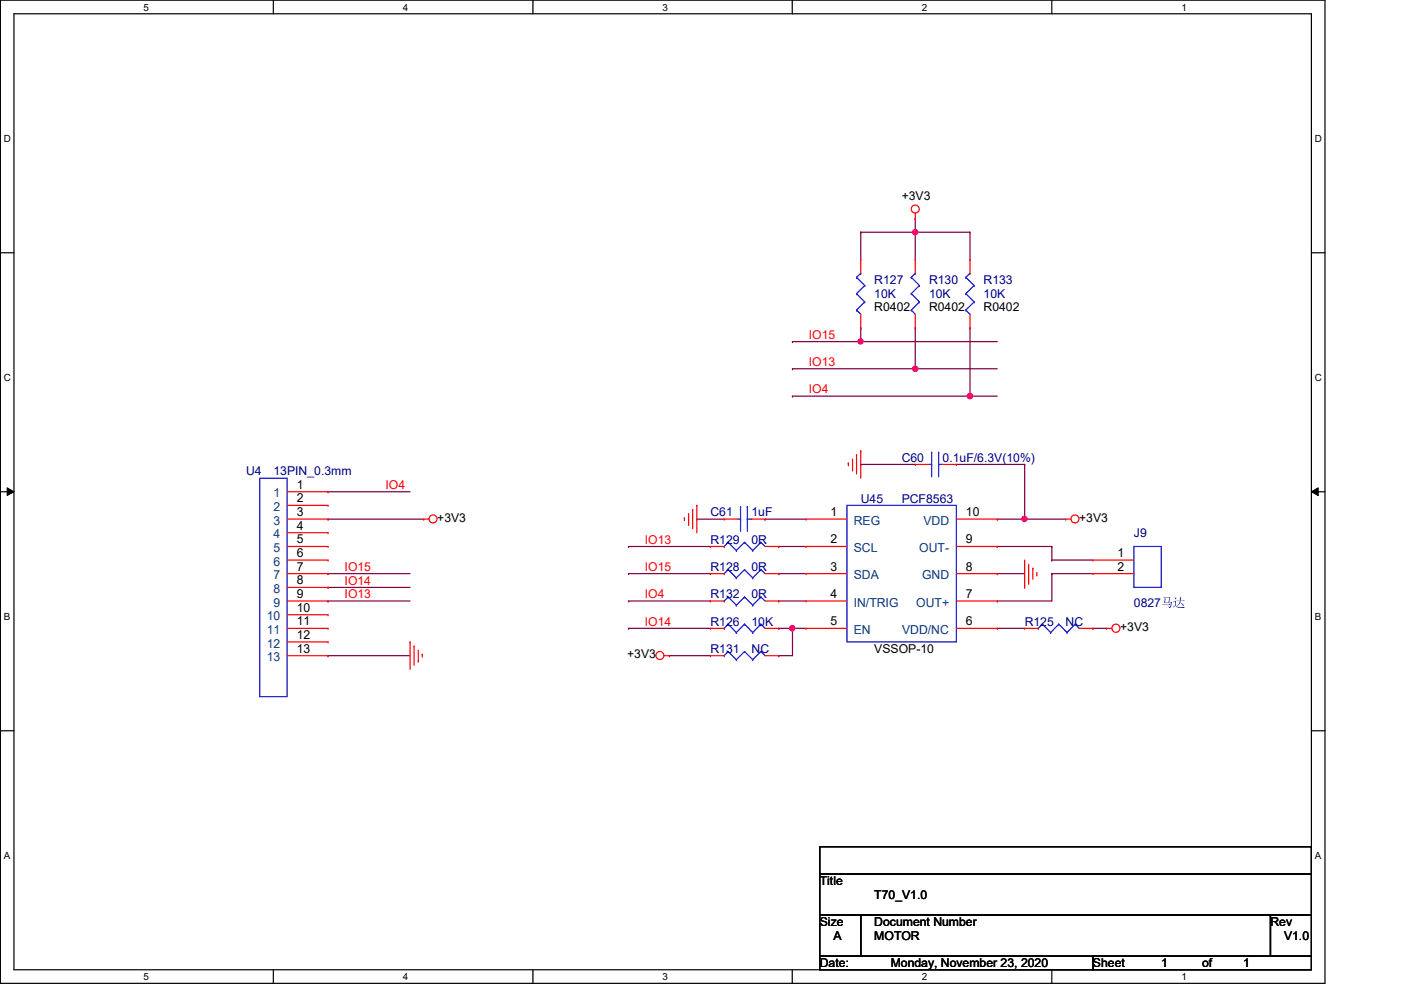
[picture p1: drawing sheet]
<svg xmlns="http://www.w3.org/2000/svg" width="297mm" height="210mm" viewBox="0 0 297 210" stroke-linecap="round" stroke-linejoin="round" font-family="sans-serif">
<path d="M.1 0h280.8v208.5h-280.8zM3 2.9h275v202.7h-275z" fill="none" stroke="#000" stroke-width=".25"/>
<g fill="#fff">
<path d="M30.4 .3h1.2v2.4h-1.2z"/>
<path d="M30.4 205.9h1.2v2.3h-1.2z"/>
</g>
<path d="M58 0v2.9M58 205.6v2.9" fill="none" stroke="#000" stroke-width=".25"/>
<g fill="#fff">
<path d="M85.4 .3h1.2v2.4h-1.2z"/>
<path d="M85.4 205.9h1.2v2.3h-1.2z"/>
</g>
<path d="M113 0v2.9M113 205.6v2.9" fill="none" stroke="#000" stroke-width=".25"/>
<g fill="#fff">
<path d="M140.5 .3h1.1v2.4h-1.1z"/>
<path d="M140.5 205.9h1.1v2.3h-1.1z"/>
</g>
<path d="M168 0v2.9M168 205.6v2.9" fill="none" stroke="#000" stroke-width=".25"/>
<g fill="#fff">
<path d="M195.4 .3h1.2v2.4h-1.2z"/>
<path d="M195.4 205.9h1.2v2.3h-1.2z"/>
</g>
<path d="M223 0v2.9M223 205.6v2.9" fill="none" stroke="#000" stroke-width=".25"/>
<g fill="#fff">
<path d="M250.5 .3h1.1v2.4h-1.1z"/>
<path d="M250.5 205.9h1.1v2.3h-1.1z"/>
<path d="M.8 28.2h1.5v2.4h-1.5z"/>
<path d="M278.8 28.2h1.4v2.4h-1.4z"/>
<path d="M.8 78.9h1.5v2.3h-1.5z"/>
<path d="M278.8 78.9h1.4v2.3h-1.4z"/>
</g>
<path d="M.1 53.6h2.9M278 53.6h2.9" fill="none" stroke="#000" stroke-width=".25"/>
<g fill="#fff">
<path d="M.8 129.6h1.4v2.3h-1.4z"/>
<path d="M278.8 129.6h1.3v2.3h-1.3z"/>
</g>
<path d="M.1 104.3h2.9M278 104.3h2.9" fill="none" stroke="#000" stroke-width=".25"/>
<path d="M1.5 103.4l1.5 .9-1.5 .8zM278 104.3l1.5-.9v1.7z" fill="#000"/>
<path d="M1.5 103.4l1.5 .9-1.5 .8zM278 104.3l1.5-.9v1.7z" fill="none" stroke="#000" stroke-width=".21"/>
<g fill="#fff">
<path d="M.8 180.3h1.4v2.3h-1.4z"/>
<path d="M278.8 180.3h1.3v2.3h-1.3z"/>
</g>
<path d="M.1 154.9h2.9M278 154.9h2.9" fill="none" stroke="#000" stroke-width=".25"/>
<g fill="none" stroke="#7f003f" stroke-width=".25">
<path d="M69.6 110.1h.1M69.6 104.3h.1M69.6 110.1h20.2M69.6 104.3h17.3M217.3 110.1h.1M217.3 110.1h8.6M69.6 139h.1M69.6 124.5h.1M69.6 121.6h.1M69.6 127.4h.1M69.6 139h17.3M69.6 124.5h17.3"/>
<path d="M69.6 121.6h17.3M69.6 127.4h17.3"/>
</g>
<circle cx="217.2" cy="110" r=".56" fill="#f0f"/>
<circle cx="217.2" cy="110" r=".56" fill="none" stroke="#f0f" stroke-width=".25"/>
<g fill="none" stroke="#7f003f" stroke-width=".25">
<path d="M182.5 72.4h.1M182.5 72.4h29M165.1 115.9h.1M165.1 115.9h5.8M211.5 115.9h.1M211.5 115.9h11.5M223 115.9h.1M223 118.7h.1M223 115.9v2.8M223 118.7h8.7M133.3 133.2h.1M133.3 133.2h17.3"/>
<path d="M165.1 121.6h.1M165.1 121.6h5.8M168 133.2h.1M168 133.2h2.9M211.5 121.6h.1M211.5 127.4h.1M211.5 133.2h.1M211.5 121.6h5.8M211.5 133.2h5.8M223 121.6h.1M223 121.6h8.7M223 121.6v5.8h-11.5"/>
<path d="M231.7 133.2h.1M231.7 133.2h2.9"/>
</g>
<circle cx="182.4" cy="72.4" r=".56" fill="#f0f"/>
<circle cx="182.4" cy="72.4" r=".56" fill="none" stroke="#f0f" stroke-width=".25"/>
<path d="M194.1 78.2h.1M194.1 78.2h17.4" fill="none" stroke="#7f003f" stroke-width=".25"/>
<circle cx="194" cy="78.2" r=".56" fill="#f0f"/>
<circle cx="194" cy="78.2" r=".56" fill="none" stroke="#f0f" stroke-width=".25"/>
<path d="M182.5 49.2h.1M182.5 49.2v5.8M182.5 49.2h11.6M194.1 49.2h.1M194.1 49.2v5.8M182.5 69.5h.1M182.5 69.5v2.9M194.1 69.5h.1M194.1 69.5v8.7" fill="none" stroke="#7f003f" stroke-width=".25"/>
<circle cx="194" cy="49.2" r=".56" fill="#f0f"/>
<circle cx="194" cy="49.2" r=".56" fill="none" stroke="#f0f" stroke-width=".25"/>
<path d="M141.9 139h.1M141.9 139h8.7M165.1 139h.1M168 133.2h.1M168 133.2v5.8h-2.9" fill="none" stroke="#7f003f" stroke-width=".25"/>
<circle cx="168" cy="133.2" r=".56" fill="#f0f"/>
<circle cx="168" cy="133.2" r=".56" fill="none" stroke="#f0f" stroke-width=".25"/>
<g fill="none" stroke="#7f003f" stroke-width=".25">
<path d="M194.1 46.4h.1M194.1 46.4v2.8M168 72.4h.1M168 78.2h.1M168 72.4h14.5M168 78.2h26.1M182.5 98.5h.1M182.5 98.5h11.6M202.8 98.5h.1M202.8 98.5h14.5M205.7 84h.1M205.7 84h5.8"/>
<path d="M217.3 98.5h.1M217.3 98.5v11.6h-5.8M211.5 110.1h.1M133.3 127.4h.1M133.3 127.4h17.3M165.1 133.2h.1M165.1 127.4h.1M165.1 133.2h2.9M165.1 127.4h5.8"/>
</g>
<circle cx="205.6" cy="84" r=".56" fill="#f0f"/>
<circle cx="205.6" cy="84" r=".56" fill="none" stroke="#f0f" stroke-width=".25"/>
<g fill="none" stroke="#7f003f" stroke-width=".25">
<path d="M194.1 49.2h.1M194.1 49.2h11.6M205.7 49.2h.1M205.7 49.2v5.8M205.7 69.5h.1M205.7 69.5v14.5h-37.7M168 84h.1M133.3 115.9h.1M133.3 115.9h17.3M147.7 110.1h.1M147.7 110.1h5.8M162.2 110.1h.1"/>
<path d="M162.2 110.1h8.7M133.3 121.6h.1M133.3 121.6h17.3"/>
</g>
<g fill="none" stroke="#f00" stroke-width=".25">
<path d="M182.5 55h.1M182.5 55v3M194.1 46.4h.1M194.1 55h.1M194.1 45.2v1.2M194.1 55v3M205.7 55h.1M205.7 55v3M182.5 69.5h.1M182.5 66.6v2.9M194.1 69.5h.1M194.1 66.6v2.9"/>
<path d="M205.7 69.5h.1M205.7 66.6v2.9M179.9 98.2h.1M179.9 98.2v.6M180.8 99.7h.1M180.8 97.3v2.4M181.6 96.4h.1M181.6 96.4v4.1M182.5 95.6h.1M182.5 95.6v5.8M194.1 98.5h.1M194.1 98.5h2.9"/>
<path d="M199.9 98.5h2.9M202.8 98.5h.1M60.9 110.1h8.7M60.9 115.9h8.7M60.9 104.3h8.7M60.9 107.1h8.7M60.9 112.9h8.7M60.9 118.7h8.7M69.6 104.3h.1M69.6 107.1h.1M69.6 110.1h.1M69.6 112.9h.1"/>
<path d="M69.6 115.9h.1M69.6 118.7h.1M89.8 110.1h.1M89.8 110.1h1.2M145.1 109.8h.1M145.1 109.8v.6M146 111.2h.1M146 108.9v2.3M146.9 108h.1M146.9 108v4.1M147.7 107.1h.1M147.7 107.1v5.8"/>
<path d="M150.6 115.9h.1M150.6 115.9h2.9M153.5 110.1h.1M153.5 110.1h2.9M159.3 110.1h2.9M162.2 110.1h.1M162.2 115.9h2.9M165.1 115.9h.1M170.9 110.1h.1M170.9 115.9h.1M170.9 110.1h8.7M170.9 115.9h8.7"/>
<path d="M202.8 110.1h8.7M202.8 115.9h8.7M211.5 115.9h.1M211.5 110.1h.1M217.3 118.7v5.8M218.1 119.6v4.1M225.9 110.1h.1M225.9 110.1h1.2M231.7 118.7h.1M231.7 118.7h8.7M60.9 133.2h8.7M60.9 139h8.7"/>
<path d="M60.9 127.4h8.7M60.9 121.6h8.7M60.9 124.5h8.7M60.9 130.3h8.7M60.9 136.1h8.7M69.6 121.6h.1M69.6 124.5h.1M69.6 127.4h.1M69.6 130.3h.1M69.6 133.2h.1M69.6 136.1h.1M69.6 139h.1"/>
<path d="M86.9 136.1h.1M86.9 136.1v5.8M87.8 137h.1M87.8 137v4.1M88.7 137.8v2.4M89.5 138.7h.1M89.5 138.7v.6M140.8 139h1.1M141.9 139h.1M150.6 139h.1M150.6 127.4h.1M150.6 121.6h.1"/>
<path d="M150.6 133.2h.1M150.6 133.2h2.9M150.6 139h2.9M150.6 127.4h2.9M150.6 121.6h2.9M162.2 133.2h2.9M162.2 139h2.9M162.2 127.4h2.9M162.2 121.6h2.9M165.1 139h.1M165.1 127.4h.1M165.1 121.6h.1"/>
<path d="M165.1 133.2h.1M170.9 121.6h.1M170.9 127.4h.1M170.9 133.2h.1M170.9 133.2h8.7M170.9 127.4h8.7M170.9 121.6h8.7M202.8 133.2h8.7M202.8 127.4h8.7M202.8 121.6h8.7M211.5 133.2h.1M211.5 127.4h.1"/>
<path d="M211.5 121.6h.1M217.3 124.5h.1M217.3 133.2h.1M217.3 133.2h2.8M218.1 123.7h.1M219 120.5h.1M219 120.5v2.3M219.8 121.9h.1M219.8 121.4v.5M228.8 133.2h2.9M231.7 133.2h.1M231.7 121.6h.1"/>
<path d="M231.7 121.6h8.7M234.6 133.2h.1M234.6 133.2h1.2M88.7 140.2h.1"/>
<circle cx="194" cy="44.3" r=".85"/>
<circle cx="91.8" cy="110" r=".85"/>
<circle cx="227.9" cy="110" r=".85"/>
<circle cx="139.9" cy="139" r=".85"/>
<circle cx="236.6" cy="133.2" r=".86"/>
</g>
<path d="M173.8 179.5h104.2v5.8h-104.2zM173.8 185.3h104.2v8.7h-104.2zM173.8 194h8.7v8.7h-8.7zM182.5 194h86.9v8.7h-86.9zM269.4 194h8.6v8.7h-8.6zM173.8 202.7h57.9v2.9h-57.9zM231.7 202.7h46.3v2.9h-46.3z" fill="none" stroke="#000" stroke-width=".25"/>
<g fill="none" stroke="#00f" stroke-width=".25">
<path d="M181.6 58.8h.1M181.6 58.8l1.7 1.7M182.5 58h.1M182.5 58l-.9 .8M193.2 58.8h.1M193.2 58.8l1.7 1.7M194.1 58h.1M194.1 58l-.9 .8M204.8 58.8h.1M204.8 58.8l1.7 1.7M205.7 58h.1M205.7 58l-.9 .8"/>
<path d="M181.6 65.7h.1M181.6 62.3h.1M181.6 65.7l.9 .9M181.6 62.3l1.7 1.7M183.3 64h.1M183.3 60.5h.1M183.3 64l-1.7 1.7M183.3 60.5l-1.7 1.8M193.2 65.7h.1M193.2 62.3h.1M193.2 65.7l.9 .9M193.2 62.3l1.7 1.7"/>
<path d="M194.9 64h.1M194.9 60.5h.1M194.9 64l-1.7 1.7M194.9 60.5l-1.7 1.8M204.8 65.7h.1M204.8 62.3h.1M204.8 65.7l.9 .9M204.8 62.3l1.7 1.7M206.5 64h.1M206.5 60.5h.1M206.5 64l-1.7 1.7M206.5 60.5l-1.7 1.8"/>
<path d="M197 98.5h.5M197.5 98.5h.1M197.5 95.9h.1M197.5 95.9v5.2M199 95.9h.1M199 98.5h.1M199 98.5h.9M199 95.9v5.2M55.1 101.4h5.8v46.3h-5.8zM153.5 115.9h.1M154.4 115h.1M154.4 115l1.7 1.7"/>
<path d="M154.4 115l-.9 .9M156.1 116.7h.1M156.4 110.1h.6M157 110.1h.1M157 107.4h.1M157 107.4v5.2M157.9 115h.1M157.9 115l1.7 1.7M157.9 115l-1.8 1.7M158.5 107.4h.1M158.5 110.1h.1M158.5 110.1h.8"/>
<path d="M158.5 107.4v5.2M159.6 116.7h.1M161.3 115h.1M161.3 115l.9 .9M161.3 115l-1.7 1.7M179.6 107.1h23.2v29h-23.2zM240.4 115.9h5.8v8.6h-5.8zM153.5 139h.1M153.5 127.4h.1M153.5 121.6h.1M153.5 133.2h.1M154.4 138.1h.1"/>
<path d="M154.4 126.6h.1M154.4 120.8h.1M154.4 132.3h.1M154.4 138.1l1.7 1.8M154.4 138.1l-.9 .9M154.4 126.6l1.7 1.7M154.4 126.6l-.9 .8M154.4 120.8l1.7 1.7M154.4 120.8l-.9 .8M154.4 132.3l1.7 1.8M154.4 132.3l-.9 .9M156.1 139.9h.1"/>
<path d="M156.1 128.3h.1M156.1 122.5h.1M156.1 134.1h.1M157.9 138.1h.1M157.9 126.6h.1M157.9 120.8h.1M157.9 132.3h.1M157.9 138.1l1.7 1.8M157.9 138.1l-1.8 1.8M157.9 126.6l1.7 1.7M157.9 126.6l-1.8 1.7M157.9 120.8l1.7 1.7"/>
<path d="M157.9 120.8l-1.8 1.7M157.9 132.3l1.7 1.8M157.9 132.3l-1.8 1.8M159.6 139.9h.1M159.6 128.3h.1M159.6 122.5h.1M159.6 134.1h.1M161.3 138.1h.1M161.3 126.6h.1M161.3 120.8h.1M161.3 132.3h.1M161.3 138.1l.9 .9"/>
<path d="M161.3 138.1l-1.7 1.8M161.3 126.6l.9 .8M161.3 126.6l-1.7 1.7M161.3 120.8l.9 .8M161.3 120.8l-1.7 1.7M161.3 132.3l.9 .9M161.3 132.3l-1.7 1.8M220.1 133.2h.1M221 132.3h.1M221 132.3l1.8 1.8M221 132.3l-.9 .9M222.8 134.1h.1"/>
<path d="M224.5 132.3h.1M224.5 132.3l1.7 1.8M224.5 132.3l-1.7 1.8M226.2 134.1h.1M228 132.3h.1M228 132.3l.8 .9M228 132.3l-1.8 1.8"/>
</g>
<circle cx="217.2" cy="110" r=".56" fill="#f0f"/>
<circle cx="217.2" cy="110" r=".56" fill="none" stroke="#f0f" stroke-width=".25"/>
<circle cx="182.4" cy="72.4" r=".56" fill="#f0f"/>
<circle cx="182.4" cy="72.4" r=".56" fill="none" stroke="#f0f" stroke-width=".25"/>
<circle cx="194" cy="78.2" r=".56" fill="#f0f"/>
<circle cx="194" cy="78.2" r=".56" fill="none" stroke="#f0f" stroke-width=".25"/>
<circle cx="194" cy="49.2" r=".56" fill="#f0f"/>
<circle cx="194" cy="49.2" r=".56" fill="none" stroke="#f0f" stroke-width=".25"/>
<circle cx="168" cy="133.2" r=".56" fill="#f0f"/>
<circle cx="168" cy="133.2" r=".56" fill="none" stroke="#f0f" stroke-width=".25"/>
<circle cx="205.6" cy="84" r=".56" fill="#f0f"/>
<circle cx="205.6" cy="84" r=".56" fill="none" stroke="#f0f" stroke-width=".25"/>
<g font-size="2.6">
<text x="191.2" y="42.3">+3V3</text>
<text x="185.4" y="66">R0402</text>
<text x="197" y="66">R0402</text>
<text x="208.5" y="66">R0402</text>
<text x="62.9" y="103.6">1</text>
<text x="62.9" y="106.5">2</text>
<text x="62.9" y="109.4">3</text>
<text x="62.9" y="112.3">4</text>
<text x="92.7" y="110.7">+3V3</text>
<text x="176.1" y="109.4">1</text>
<text x="204.8" y="109.4">10</text>
<text x="228.8" y="110.7">+3V3</text>
<text x="62.9" y="115.2">5</text>
<text x="62.9" y="118.1">6</text>
<text x="176.1" y="115.2">2</text>
<text x="204.8" y="115.2">9</text>
<text x="236.9" y="118.1">1</text>
<text x="62.9" y="121">7</text>
<text x="62.9" y="123.9">8</text>
<text x="176.1" y="121">3</text>
<text x="204.8" y="121">8</text>
<text x="236.9" y="121">2</text>
<text x="62.9" y="126.8">9</text>
<text x="62.9" y="129.7">10</text>
<text x="176.1" y="126.8">4</text>
<text x="204.8" y="126.8">7</text>
<text x="62.9" y="132.6">11</text>
<text x="62.9" y="135.5">12</text>
<text x="176.1" y="132.6">5</text>
<text x="204.8" y="132.6">6</text>
<text x="237.5" y="133.8">+3V3</text>
<text x="62.9" y="138.4">13</text>
<text x="133" y="139.6">+3V3</text>
<text x="185.4" y="138.4">VSSOP-10</text>
<text x="173.8" y="187.7">Title</text>
<text x="185.4" y="190.6">T70_V1.0</text>
<text x="173.8" y="196.3">Size</text>
<text x="185.4" y="196.3">Document Number</text>
<text x="269.4" y="196.3">Rev</text>
<text x="176.7" y="199.3">A</text>
<text x="185.4" y="199.3">MOTOR</text>
<text x="272.2" y="199.3">V1.0</text>
<text x="173.8" y="205.1">Date:</text>
<text x="188.8" y="205.1">Monday, November 23, 2020</text>
<text x="231.7" y="205.1">Sheet</text>
<text x="246.2" y="205.1">1</text>
<text x="254.9" y="205.1">of</text>
<text x="263.6" y="205.1">1</text>
</g>
<g font-size="2.6" fill="#00007f">
<text x="185.4" y="60.3">R127</text>
<text x="185.4" y="63.2">10K</text>
<text x="197" y="60.3">R130</text>
<text x="197" y="63.2">10K</text>
<text x="208.5" y="60.3">R133</text>
<text x="208.5" y="63.2">10K</text>
<text x="52.2" y="100.8">U4</text>
<text x="58" y="100.8">13PIN_0.3mm</text>
<text x="191.2" y="97.9">C60</text>
<text x="199.9" y="97.9">0.1uF/6.3V(10%)</text>
<text x="182.5" y="106.6">U45</text>
<text x="191.2" y="106.6">PCF8563</text>
<text x="150.6" y="109.5">C61</text>
<text x="159.3" y="109.5">1uF</text>
<text x="240.4" y="113.8">J9</text>
<text x="150.6" y="115.3">R129</text>
<text x="159.3" y="115.3">0R</text>
<text x="150.6" y="121.1">R128</text>
<text x="159.3" y="121.1">0R</text>
<text x="150.6" y="126.9">R132</text>
<text x="159.3" y="126.9">0R</text>
<text x="240.4" y="128.6">0827马马</text>
<text x="150.6" y="132.7">R126</text>
<text x="159.3" y="132.7">10K</text>
<text x="217.3" y="132.7">R125</text>
<text x="225.9" y="132.7">NC</text>
<text x="150.6" y="138.4">R131</text>
<text x="159.3" y="138.4">NC</text>
</g>
<g font-size="2.6" fill="#f00">
<text x="171.5" y="71.8">IO15</text>
<text x="171.5" y="77.6">IO13</text>
<text x="171.5" y="83.4">IO4</text>
<text x="81.7" y="103.7">IO4</text>
<text x="136.7" y="115.3">IO13</text>
<text x="73.1" y="124">IO14</text>
<text x="73.1" y="121">IO15</text>
<text x="136.7" y="121">IO15</text>
<text x="73.1" y="126.8">IO13</text>
<text x="136.7" y="126.8">IO4</text>
<text x="136.7" y="132.6">IO14</text>
</g>
<g font-size="2.6" fill="#003f7f">
<text x="58" y="105.5">1</text>
<text x="58" y="108.3">2</text>
<text x="58" y="111.3">3</text>
<text x="181" y="111.3">REG</text>
<text x="195.8" y="111.3">VDD</text>
<text x="58" y="114.1">4</text>
<text x="58" y="117.1">5</text>
<text x="58" y="119.9">6</text>
<text x="181" y="117.1">SCL</text>
<text x="194.9" y="117.1">OUT-</text>
<text x="58" y="122.8">7</text>
<text x="58" y="125.7">8</text>
<text x="181" y="122.8">SDA</text>
<text x="195.5" y="122.8">GND</text>
<text x="56.6" y="131.5">10</text>
<text x="58" y="128.6">9</text>
<text x="181" y="128.6">IN/TRIG</text>
<text x="194.3" y="128.6">OUT+</text>
<text x="56.6" y="134.4">11</text>
<text x="56.6" y="137.3">12</text>
<text x="181" y="134.4">EN</text>
<text x="191.3" y="134.4">VDD/NC</text>
<text x="56.6" y="140.2">13</text>
</g>
<g font-size="2.1">
<text x="30.4" y="2.2">5</text>
<text x="85.4" y="2.2">4</text>
<text x="140.5" y="2.2">3</text>
<text x="195.4" y="2.2">2</text>
<text x="250.5" y="2.2">1</text>
<text x=".8" y="30.1">D</text>
<text x="278.8" y="30.1">D</text>
<text x=".8" y="80.8">C</text>
<text x="278.8" y="80.8">C</text>
<text x=".8" y="131.5">B</text>
<text x="278.8" y="131.5">B</text>
<text x=".8" y="182.2">A</text>
<text x="278.8" y="182.2">A</text>
<text x="30.4" y="207.8">5</text>
<text x="85.4" y="207.8">4</text>
<text x="140.5" y="207.8">3</text>
<text x="195.4" y="207.8">2</text>
<text x="250.5" y="207.8">1</text>
</g>
</svg>
